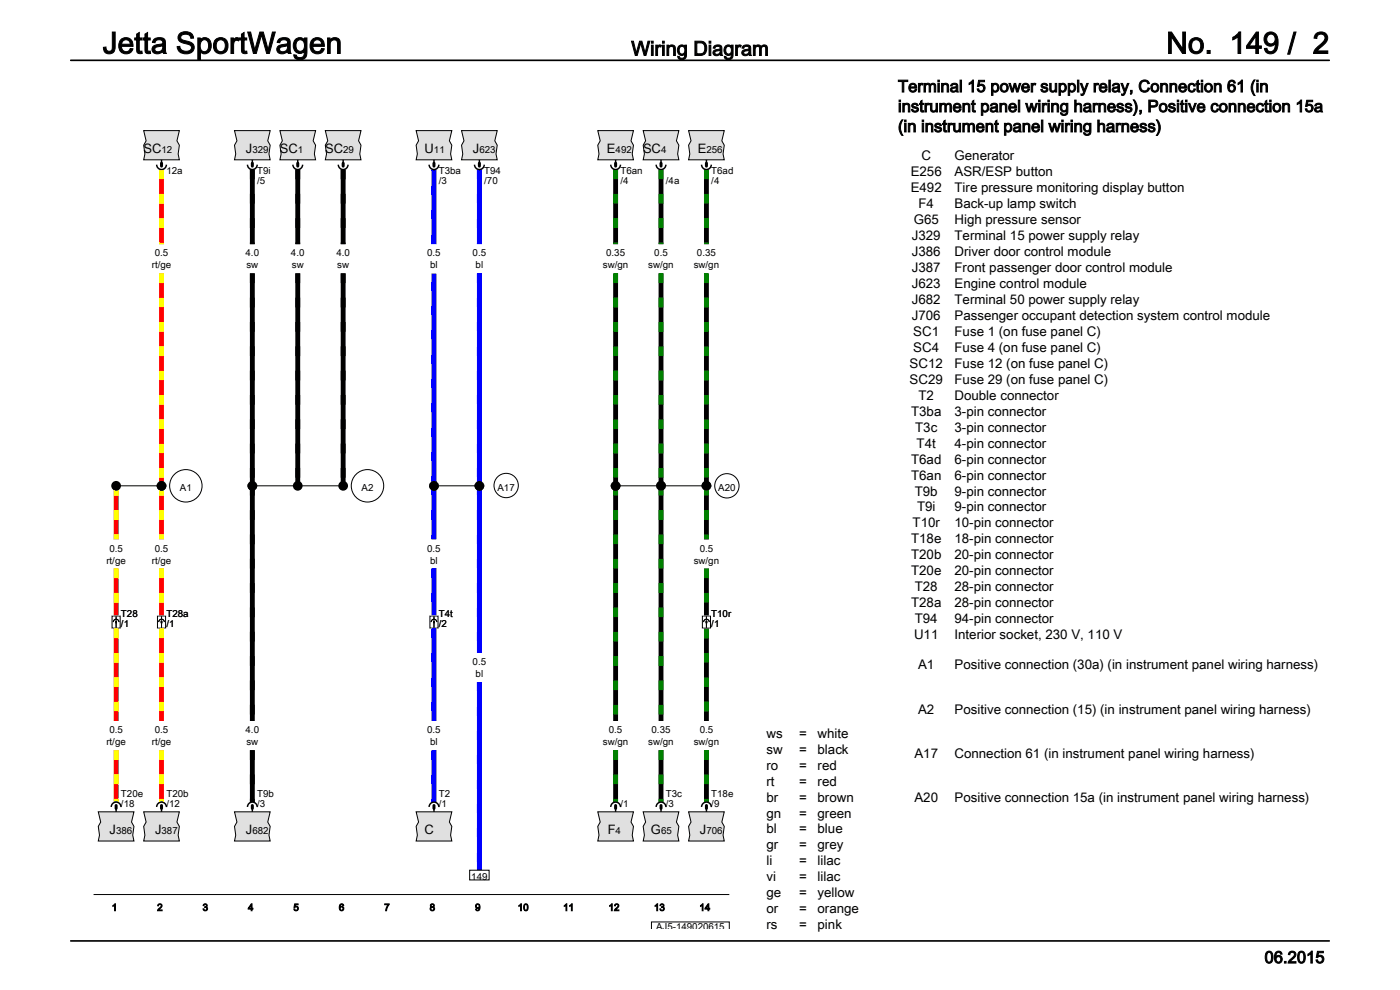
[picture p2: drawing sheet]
<svg xmlns="http://www.w3.org/2000/svg" width="297mm" height="210mm" viewBox="0 0 297 210" stroke-linecap="round" stroke-linejoin="round" font-family="sans-serif">
<g fill="none" stroke="#000" stroke-width=".21">
<path d="M91.1 103.1h11.6zM91.2 130.7h1.7v2.5h-1.7zM19.9 189.8h134.8M138.2 197v-1.4h16.5v1.4"/>
<circle cx="107.4" cy="103" r="2.58"/>
</g>
<path d="M88.3 172.2h7.5l-.5 2.2 .5 .9-.2 1.9 .2 1.2h-7.5l.2-1.2-.2-1.9 .5-.9z" fill="#e0e0e0"/>
<path d="M88.3 172.2h7.5l-.5 2.2 .5 .9-.2 1.9 .2 1.2h-7.5l.2-1.2-.2-1.9 .5-.9z" fill="none" stroke="#000" stroke-width=".21"/>
<path d="M97.9 27.7h7.6l-.5 2.2 .5 .9-.3 1.9 .3 1.2h-7.6l.3-1.2-.3-1.9 .5-.9z" fill="#e0e0e0"/>
<path d="M97.9 27.7h7.6l-.5 2.2 .5 .9-.3 1.9 .3 1.2h-7.6l.3-1.2-.3-1.9 .5-.9z" fill="none" stroke="#000" stroke-width=".21"/>
<path d="M88.3 27.7h7.5l-.5 2.2 .5 .9-.2 1.9 .2 1.2h-7.5l.2-1.2-.2-1.9 .5-.9z" fill="#e0e0e0"/>
<g fill="none" stroke="#000" stroke-width=".21">
<path d="M88.3 27.7h7.5l-.5 2.2 .5 .9-.2 1.9 .2 1.2h-7.5l.2-1.2-.2-1.9 .5-.9zM129.6 103.1h21.3z"/>
<circle cx="154.2" cy="103.1" r="2.58"/>
</g>
<path d="M136.4 27.7h7.6l-.5 2.2 .5 .9-.2 1.9 .2 1.2h-7.6l.3-1.2-.3-1.9 .6-.9z" fill="#e0e0e0"/>
<path d="M136.4 27.7h7.6l-.5 2.2 .5 .9-.2 1.9 .2 1.2h-7.6l.3-1.2-.3-1.9 .6-.9z" fill="none" stroke="#000" stroke-width=".21"/>
<path d="M146.1 27.7h7.5l-.5 2.2 .5 .9-.2 1.9 .2 1.2h-7.5l.2-1.2-.2-1.9 .5-.9z" fill="#e0e0e0"/>
<path d="M146.1 27.7h7.5l-.5 2.2 .5 .9-.2 1.9 .2 1.2h-7.5l.2-1.2-.2-1.9 .5-.9z" fill="none" stroke="#000" stroke-width=".21"/>
<path d="M126.8 172.2h7.6l-.5 2.2 .5 .9-.3 1.9 .3 1.2h-7.6l.3-1.2-.3-1.9 .5-.9z" fill="#e0e0e0"/>
<path d="M126.8 172.2h7.6l-.5 2.2 .5 .9-.3 1.9 .3 1.2h-7.6l.3-1.2-.3-1.9 .5-.9z" fill="none" stroke="#000" stroke-width=".21"/>
<path d="M136.4 172.2h7.6l-.5 2.2 .5 .9-.2 1.9 .2 1.2h-7.6l.3-1.2-.3-1.9 .6-.9z" fill="#e0e0e0"/>
<path d="M149 130.7h1.7v2.5h-1.7zM136.4 172.2h7.6l-.5 2.2 .5 .9-.2 1.9 .2 1.2h-7.6l.3-1.2-.3-1.9 .6-.9z" fill="none" stroke="#000" stroke-width=".21"/>
<path d="M146.1 172.2h7.5l-.5 2.2 .5 .9-.2 1.9 .2 1.2h-7.5l.2-1.2-.2-1.9 .5-.9z" fill="#e0e0e0"/>
<path d="M146.1 172.2h7.5l-.5 2.2 .5 .9-.2 1.9 .2 1.2h-7.5l.2-1.2-.2-1.9 .5-.9z" fill="none" stroke="#000" stroke-width=".21"/>
<path d="M126.8 27.7h7.6l-.5 2.2 .5 .9-.3 1.9 .3 1.2h-7.6l.3-1.2-.3-1.9 .5-.9z" fill="#e0e0e0"/>
<path d="M126.8 27.7h7.6l-.5 2.2 .5 .9-.3 1.9 .3 1.2h-7.6l.3-1.2-.3-1.9 .5-.9z" fill="none" stroke="#000" stroke-width=".21"/>
<path d="M20.8 172.2h7.6l-.5 2.2 .5 .9-.2 1.9 .2 1.2h-7.6l.3-1.2-.3-1.9 .6-.9z" fill="#e0e0e0"/>
<path d="M20.8 172.2h7.6l-.5 2.2 .5 .9-.2 1.9 .2 1.2h-7.6l.3-1.2-.3-1.9 .6-.9z" fill="none" stroke="#000" stroke-width=".21"/>
<path d="M30.5 172.2h7.6l-.6 2.2 .6 .9-.3 1.9 .3 1.2h-7.6l.2-1.2-.2-1.9 .5-.9z" fill="#e0e0e0"/>
<g fill="none" stroke="#000" stroke-width=".21">
<path d="M24.6 103.1h9.7zM23.8 130.7h1.7v2.5h-1.7zM33.4 130.7h1.7v2.5h-1.7zM30.5 172.2h7.6l-.6 2.2 .6 .9-.3 1.9 .3 1.2h-7.6l.2-1.2-.2-1.9 .5-.9z"/>
<circle cx="39.4" cy="103.1" r="3.4"/>
</g>
<path d="M30.5 27.7h7.6l-.6 2.2 .6 .9-.3 1.9 .3 1.2h-7.6l.2-1.2-.2-1.9 .5-.9z" fill="#e0e0e0"/>
<path d="M30.5 27.7h7.6l-.6 2.2 .6 .9-.3 1.9 .3 1.2h-7.6l.2-1.2-.2-1.9 .5-.9z" fill="none" stroke="#000" stroke-width=".21"/>
<path d="M49.7 172.2h7.6l-.5 2.2 .5 .9-.2 1.9 .2 1.2h-7.6l.3-1.2-.3-1.9 .6-.9z" fill="#e0e0e0"/>
<g fill="none" stroke="#000" stroke-width=".21">
<path d="M53.5 103.1h19.3zM49.7 172.2h7.6l-.5 2.2 .5 .9-.2 1.9 .2 1.2h-7.6l.3-1.2-.3-1.9 .6-.9z"/>
<circle cx="78" cy="103.1" r="3.4"/>
</g>
<path d="M49.7 27.7h7.6l-.5 2.2 .5 .9-.2 1.9 .2 1.2h-7.6l.3-1.2-.3-1.9 .6-.9z" fill="#e0e0e0"/>
<path d="M49.7 27.7h7.6l-.5 2.2 .5 .9-.2 1.9 .2 1.2h-7.6l.3-1.2-.3-1.9 .6-.9z" fill="none" stroke="#000" stroke-width=".21"/>
<path d="M59.4 27.7h7.6l-.6 2.2 .6 .9-.3 1.9 .3 1.2h-7.6l.2-1.2-.2-1.9 .5-.9z" fill="#e0e0e0"/>
<path d="M59.4 27.7h7.6l-.6 2.2 .6 .9-.3 1.9 .3 1.2h-7.6l.2-1.2-.2-1.9 .5-.9z" fill="none" stroke="#000" stroke-width=".21"/>
<path d="M69 27.7h7.6l-.5 2.2 .5 .9-.3 1.9 .3 1.2h-7.6l.3-1.2-.3-1.9 .5-.9z" fill="#e0e0e0"/>
<g fill="none" stroke="#000" stroke-width=".21">
<path d="M69 27.7h7.6l-.5 2.2 .5 .9-.3 1.9 .3 1.2h-7.6l.3-1.2-.3-1.9 .5-.9zM24 132a.6 .6 0 0 1 .6-.7 .6 .6 0 0 1 .6 .7M24.6 130.7v.6M24.6 132.3v.9M33.7 132a.6 .6 0 0 1 .6-.7 .6 .6 0 0 1 .6 .7M34.3 130.7v.6M34.3 132.3v.9M91.5 132a.6 .6 0 0 1 .6-.7 .6 .6 0 0 1 .6 .7M92.1 130.7v.6M92.1 132.3v.9M149.3 132a.6 .6 0 0 1 .6-.7 .6 .6 0 0 1 .6 .7M149.9 130.7v.6"/>
<path d="M149.9 132.3v.9M99.6 184.6h4.2v2.1h-4.2z"/>
</g>
<g fill="none" stroke="#fff" stroke-width="1.9" stroke-linecap="butt">
<path d="M34.3 36v15.8M53.5 36v15.8M63.2 36v15.8M72.8 36v15.8M92.1 36v15.8M101.7 36v15.8M130.6 36v15.8M140.2 36v15.8M149.9 36v15.8M34.3 58v56.4M53.5 58v94.9M63.2 58v45.1"/>
<path d="M72.8 58v45.1M92.1 58v56.4M101.7 58v80.5M130.6 58v94.9M140.2 58v94.9M149.9 58v56.4M24.6 103.1v11.3M24.6 120.6v10M24.6 133.3v19.6M34.3 120.6v10M34.3 133.3v19.6M92.1 120.6v10"/>
<path d="M92.1 133.3v19.6M149.9 120.6v10M149.9 133.3v19.6M24.6 159.1v11M34.3 159.1v11M53.5 159.1v11M92.1 159.1v11M101.7 144.7v39.9M130.6 159.1v11M140.2 159.1v11M149.9 159.1v11"/>
</g>
<path d="M92.1 36v15.8M101.7 36v15.8M92.1 58v56.4M101.7 58v80.5M92.1 120.6v10M92.1 133.3v19.6M92.1 159.1v11M101.7 144.7v39.9" fill="none" stroke="#00f" stroke-width="1" stroke-linecap="butt"/>
<path d="M101.7 36v15.8M92.1 51.8v-15.8M101.7 58v45.1M92.1 103.1v-45.1M92.1 103.1v11.3M101.7 103.1v35.4M92.1 120.6v10M92.1 133.3v19.6M92.1 159.1v11M101.7 144.7v39.9" fill="none" stroke="#00f" stroke-width="1" stroke-dasharray="2.1 3.1" stroke-linecap="butt"/>
<g fill="#000">
<circle cx="24.6" cy="103.1" r="1.03"/>
<circle cx="34.3" cy="103.1" r="1.03"/>
<circle cx="53.5" cy="103.1" r="1.03"/>
<circle cx="63.2" cy="103.1" r="1.03"/>
<circle cx="72.8" cy="103.1" r="1.03"/>
<circle cx="92.1" cy="103.1" r="1.03"/>
<circle cx="101.7" cy="103.1" r="1.03"/>
<circle cx="130.6" cy="103.1" r="1.03"/>
<circle cx="140.2" cy="103.1" r="1.03"/>
<circle cx="149.9" cy="103.1" r="1.03"/>
</g>
<path d="M24.6 131.8v.3M34.3 131.8v.3M92.1 131.8v.3M149.9 131.8v.3" fill="none" stroke="#000" stroke-width=".37"/>
<g fill="none" stroke="#000" stroke-width=".31">
<path d="M33.2 34.9a1.03 1.03 0 0 0 1.1 1.1 1.03 1.03 0 0 0 1-1.1M34.3 33.9v1M52.5 34.9a1.03 1.03 0 0 0 1 1.1 1.03 1.03 0 0 0 1.1-1.1M53.5 33.9v1M62.1 34.9a1.03 1.03 0 0 0 1.1 1.1 1.03 1.03 0 0 0 1-1.1M63.2 33.9v1M71.8 34.9a1.03 1.03 0 0 0 1 1.1 1.03 1.03 0 0 0 1-1.1M72.8 33.9v1M91 34.9a1.03 1.03 0 0 0 1.1 1.1 1.03 1.03 0 0 0 1-1.1M92.1 33.9v1M100.7 34.9a1.03 1.03 0 0 0 1 1.1 1.03 1.03 0 0 0 1-1.1M101.7 33.9v1"/>
<path d="M129.6 34.9a1.03 1.03 0 0 0 1 1.1 1.03 1.03 0 0 0 1-1.1M130.6 33.9v1M139.2 34.9a1.03 1.03 0 0 0 1 1.1 1.03 1.03 0 0 0 1.1-1.1M140.2 33.9v1M148.8 34.9a1.03 1.03 0 0 0 1.1 1.1 1.03 1.03 0 0 0 1-1.1M149.9 33.9v1M23.6 171.2a1.03 1.03 0 0 1 1-1.1 1.03 1.03 0 0 1 1.1 1.1M24.6 171.2v1M33.2 171.2a1.03 1.03 0 0 1 1.1-1.1 1.03 1.03 0 0 1 1 1.1M34.3 171.2v1M52.5 171.2a1.03 1.03 0 0 1 1-1.1 1.03 1.03 0 0 1 1.1 1.1M53.5 171.2v1"/>
<path d="M91 171.2a1.03 1.03 0 0 1 1.1-1.1 1.03 1.03 0 0 1 1 1.1M92.1 171.2v1M129.6 171.2a1.03 1.03 0 0 1 1-1.1 1.03 1.03 0 0 1 1 1.1M130.6 171.2v1M139.2 171.2a1.03 1.03 0 0 1 1-1.1 1.03 1.03 0 0 1 1.1 1.1M140.2 171.2v1M148.8 171.2a1.03 1.03 0 0 1 1.1-1.1 1.03 1.03 0 0 1 1 1.1M149.9 171.2v1"/>
</g>
<g fill="none" stroke="#000" stroke-width=".64">
<path d="M34.3 34.6v.6M53.5 34.6v.6M63.2 34.6v.6M72.8 34.6v.6M92.1 34.6v.6M101.7 34.6v.6M130.6 34.6v.6M140.2 34.6v.6M149.9 34.6v.6M24.6 170.9v.6M34.3 170.9v.6M53.5 170.9v.6"/>
<path d="M92.1 170.9v.6M130.6 170.9v.6M140.2 170.9v.6M149.9 170.9v.6"/>
</g>
<g fill="none" stroke="#000" stroke-width="1" stroke-linecap="butt">
<path d="M53.5 36v15.8M63.2 36v15.8M72.8 36v15.8M130.6 36v15.8M140.2 36v15.8M149.9 36v15.8M53.5 58v94.9M63.2 58v45.1M72.8 58v45.1M130.6 58v94.9M140.2 58v94.9M149.9 58v56.4"/>
<path d="M149.9 120.6v10M149.9 133.3v19.6M53.5 159.1v11M130.6 159.1v11M140.2 159.1v11M149.9 159.1v11"/>
</g>
<g fill="none" stroke="#008000" stroke-width="1" stroke-dasharray="2.1 3.1" stroke-linecap="butt">
<path d="M130.6 36v15.8M140.2 36v15.8M149.9 36v15.8M130.6 58v45.1M140.2 58v45.1M149.9 58v45.1M130.6 103.1v49.8M140.2 103.1v49.8M149.9 103.1v11.3M149.9 120.6v10M149.9 133.3v19.6M130.6 159.1v11"/>
<path d="M140.2 159.1v11M149.9 159.1v11"/>
</g>
<path d="M34.3 36v15.8M34.3 58v56.4M24.6 103.1v11.3M24.6 120.6v10M24.6 133.3v19.6M34.3 120.6v10M34.3 133.3v19.6M24.6 159.1v11M34.3 159.1v11" fill="none" stroke="#f00" stroke-width="1" stroke-linecap="butt"/>
<path d="M34.3 36v15.8M34.3 58v45.1M24.6 103.1v11.3M34.3 103.1v11.3M24.6 120.6v10M24.6 133.3v19.6M34.3 133.3v19.6M34.3 120.6v10M24.6 159.1v11M34.3 159.1v11" fill="none" stroke="#ff0" stroke-width="1" stroke-dasharray="2.1 3.1" stroke-linecap="butt"/>
<path d="M53.5 36v15.8M63.2 36v15.8M72.8 36v15.8M53.5 58v45.1M63.2 58v45.1M72.8 58v45.1M53.5 103.1v49.8M53.5 159.1v11" fill="none" stroke="#000" stroke-width="1" stroke-dasharray="2.1 3.1" stroke-linecap="butt"/>
<path d="M15 12.8h267M15 199.6h267" fill="none" stroke="#000" stroke-width=".35"/>
<g font-size="6.3">
<text x="21.8" y="11.3">Jetta SportWagen</text>
<text x="247.4" y="11.3">No. 149 / 2</text>
</g>
<text font-size="4.2" x="133.9" y="11.8">Wiring Diagram</text>
<g font-size="3.5">
<text x="190.5" y="19.5">Terminal 15 power supply relay, Connection 61 (in</text>
<text x="190.5" y="23.8">instrument panel wiring harness), Positive connection 15a</text>
<text x="190.5" y="28">(in instrument panel wiring harness)</text>
<text x="268.2" y="204.3">06.2015</text>
</g>
<g font-size="2.8">
<text x="30.4" y="32.4">SC</text>
<text x="52.2" y="32.4">J</text>
<text x="59.3" y="32.4">SC</text>
<text x="69" y="32.4">SC</text>
<text x="90.1" y="32.4">U</text>
<text x="100.3" y="32.4">J</text>
<text x="128.8" y="32.4">E</text>
<text x="136.4" y="32.4">SC</text>
<text x="148" y="32.4">E</text>
<text x="195.5" y="34">C</text>
<text x="202.5" y="34">Generator</text>
<text x="193.2" y="37.4">E256</text>
<text x="193.2" y="40.8">E492</text>
<text x="202.5" y="37.4">ASR/ESP button</text>
<text x="202.5" y="40.8">Tire pressure monitoring display button</text>
<text x="193.8" y="47.5">G65</text>
<text x="194.9" y="44.1">F4</text>
<text x="202.5" y="44.1">Back-up lamp switch</text>
<text x="202.5" y="47.5">High pressure sensor</text>
<text x="193.4" y="50.9">J329</text>
<text x="202.5" y="50.9">Terminal 15 power supply relay</text>
<text x="193.4" y="54.3">J386</text>
<text x="193.4" y="57.7">J387</text>
<text x="202.5" y="54.3">Driver door control module</text>
<text x="202.5" y="57.7">Front passenger door control module</text>
<text x="193.4" y="61.1">J623</text>
<text x="193.4" y="64.5">J682</text>
<text x="202.5" y="61.1">Engine control module</text>
<text x="202.5" y="64.5">Terminal 50 power supply relay</text>
<text x="193.4" y="67.9">J706</text>
<text x="193.8" y="71.2">SC1</text>
<text x="202.5" y="67.9">Passenger occupant detection system control module</text>
<text x="202.5" y="71.2">Fuse 1 (on fuse panel C)</text>
<text x="193.8" y="74.6">SC4</text>
<text x="202.5" y="74.6">Fuse 4 (on fuse panel C)</text>
<text x="193" y="78">SC12</text>
<text x="193" y="81.4">SC29</text>
<text x="202.5" y="78">Fuse 12 (on fuse panel C)</text>
<text x="202.5" y="81.4">Fuse 29 (on fuse panel C)</text>
<text x="193.3" y="88.2">T3ba</text>
<text x="194.9" y="84.8">T2</text>
<text x="202.5" y="84.8">Double connector</text>
<text x="202.5" y="88.2">3-pin connector</text>
<text x="194.1" y="91.6">T3c</text>
<text x="194.5" y="94.9">T4t</text>
<text x="202.5" y="91.6">3-pin connector</text>
<text x="202.5" y="94.9">4-pin connector</text>
<text x="193.3" y="98.3">T6ad</text>
<text x="193.3" y="101.7">T6an</text>
<text x="202.5" y="98.3">6-pin connector</text>
<text x="202.5" y="101.7">6-pin connector</text>
<text x="194.1" y="105.1">T9b</text>
<text x="202.5" y="105.1">9-pin connector</text>
<text x="193.6" y="111.9">T10r</text>
<text x="194.5" y="108.5">T9i</text>
<text x="202.5" y="108.5">9-pin connector</text>
<text x="202.5" y="111.9">10-pin connector</text>
<text x="193.3" y="115.3">T18e</text>
<text x="193.3" y="118.7">T20b</text>
<text x="202.5" y="115.3">18-pin connector</text>
<text x="202.5" y="118.7">20-pin connector</text>
<text x="193.3" y="122">T20e</text>
<text x="194.1" y="125.4">T28</text>
<text x="202.5" y="122">20-pin connector</text>
<text x="202.5" y="125.4">28-pin connector</text>
<text x="193.3" y="128.8">T28a</text>
<text x="202.5" y="128.8">28-pin connector</text>
<text x="193.9" y="135.6">U11</text>
<text x="194.1" y="132.2">T94</text>
<text x="202.5" y="132.2">94-pin connector</text>
<text x="202.5" y="135.6">Interior socket, 230 V, 110 V</text>
<text x="194.8" y="142">A1</text>
<text x="202.5" y="142">Positive connection (30a) (in instrument panel wiring harness)</text>
<text x="194.8" y="151.4">A2</text>
<text x="202.5" y="151.4">Positive connection (15) (in instrument panel wiring harness)</text>
<text x="162.6" y="156.5">ws</text>
<text x="162.6" y="159.9">sw</text>
<text x="169.5" y="156.5">=</text>
<text x="169.5" y="159.9">=</text>
<text x="173.4" y="156.5">white</text>
<text x="173.4" y="159.9">black</text>
<text x="194" y="160.7">A17</text>
<text x="202.5" y="160.7">Connection 61 (in instrument panel wiring harness)</text>
<text x="162.6" y="163.3">ro</text>
<text x="162.6" y="166.6">rt</text>
<text x="169.5" y="163.3">=</text>
<text x="169.5" y="166.6">=</text>
<text x="173.4" y="163.3">red</text>
<text x="173.4" y="166.6">red</text>
<text x="162.6" y="170">br</text>
<text x="162.6" y="173.4">gn</text>
<text x="169.5" y="170">=</text>
<text x="169.5" y="173.4">=</text>
<text x="173.4" y="170">brown</text>
<text x="173.4" y="173.4">green</text>
<text x="194" y="170.1">A20</text>
<text x="202.5" y="170.1">Positive connection 15a (in instrument panel wiring harness)</text>
<text x="23.3" y="176.8">J</text>
<text x="32.9" y="176.8">J</text>
<text x="52.2" y="176.8">J</text>
<text x="90.1" y="176.8">C</text>
<text x="128.9" y="176.8">F</text>
<text x="138.1" y="176.8">G</text>
<text x="148.5" y="176.8">J</text>
<text x="162.6" y="176.8">bl</text>
<text x="169.5" y="176.8">=</text>
<text x="173.4" y="176.8">blue</text>
<text x="162.6" y="180.2">gr</text>
<text x="162.6" y="183.6">li</text>
<text x="169.5" y="180.2">=</text>
<text x="169.5" y="183.6">=</text>
<text x="173.4" y="180.2">grey</text>
<text x="173.4" y="183.6">lilac</text>
<text x="162.6" y="187">vi</text>
<text x="162.6" y="190.3">ge</text>
<text x="169.5" y="187">=</text>
<text x="169.5" y="190.3">=</text>
<text x="173.4" y="187">lilac</text>
<text x="173.4" y="190.3">yellow</text>
<text x="162.6" y="193.7">or</text>
<text x="162.6" y="197.1">rs</text>
<text x="169.5" y="193.7">=</text>
<text x="169.5" y="197.1">=</text>
<text x="173.4" y="193.7">orange</text>
<text x="173.4" y="197.1">pink</text>
</g>
<g font-size="2.1">
<text x="34.3" y="32.4">12</text>
<text x="53.5" y="32.4">329</text>
<text x="63.2" y="32.4">1</text>
<text x="72.8" y="32.4">29</text>
<text x="92.1" y="32.4">11</text>
<text x="101.7" y="32.4">623</text>
<text x="130.6" y="32.4">492</text>
<text x="140.2" y="32.4">4</text>
<text x="149.9" y="32.4">256</text>
<text x="35.3" y="37">12a</text>
<text x="54.6" y="37">T9i</text>
<text x="54.6" y="39.1">/5</text>
<text x="93.1" y="37">T3ba</text>
<text x="93.1" y="39.1">/3</text>
<text x="102.7" y="37">T94</text>
<text x="102.7" y="39.1">/70</text>
<text x="131.6" y="37">T6an</text>
<text x="131.6" y="39.1">/4</text>
<text x="141.3" y="39.1">/4a</text>
<text x="150.9" y="37">T6ad</text>
<text x="150.9" y="39.1">/4</text>
<text x="32.2" y="57">rt/ge</text>
<text x="32.8" y="54.4">0.5</text>
<text x="52.1" y="54.4">4.0</text>
<text x="52.3" y="57">sw</text>
<text x="61.7" y="54.4">4.0</text>
<text x="61.9" y="57">sw</text>
<text x="71.4" y="54.4">4.0</text>
<text x="71.5" y="57">sw</text>
<text x="90.6" y="54.4">0.5</text>
<text x="91.3" y="57">bl</text>
<text x="100.3" y="54.4">0.5</text>
<text x="100.9" y="57">bl</text>
<text x="127.9" y="57">sw/gn</text>
<text x="128.6" y="54.4">0.35</text>
<text x="137.5" y="57">sw/gn</text>
<text x="138.8" y="54.4">0.5</text>
<text x="147.2" y="57">sw/gn</text>
<text x="147.9" y="54.4">0.35</text>
<text x="38.2" y="104.3">A1</text>
<text x="76.7" y="104.3">A2</text>
<text x="105.5" y="104.2">A17</text>
<text x="152.4" y="104.3">A20</text>
<text x="22.6" y="119.6">rt/ge</text>
<text x="23.2" y="117">0.5</text>
<text x="32.2" y="119.6">rt/ge</text>
<text x="32.8" y="117">0.5</text>
<text x="90.6" y="117">0.5</text>
<text x="91.3" y="119.6">bl</text>
<text x="147.2" y="119.6">sw/gn</text>
<text x="148.4" y="117">0.5</text>
<text x="25.7" y="130.9">T28</text>
<text x="35.3" y="130.9">T28a</text>
<text x="93.1" y="130.9">T4t</text>
<text x="150.9" y="130.9">T10r</text>
<text x="25.7" y="133">/1</text>
<text x="35.3" y="133">/1</text>
<text x="93.1" y="133">/2</text>
<text x="150.9" y="133">/1</text>
<text x="100.3" y="141.1">0.5</text>
<text x="100.9" y="143.6">bl</text>
<text x="23.2" y="155.5">0.5</text>
<text x="32.8" y="155.5">0.5</text>
<text x="52.1" y="155.5">4.0</text>
<text x="90.6" y="155.5">0.5</text>
<text x="129.2" y="155.5">0.5</text>
<text x="138.2" y="155.5">0.35</text>
<text x="148.4" y="155.5">0.5</text>
<text x="22.6" y="158.1">rt/ge</text>
<text x="32.2" y="158.1">rt/ge</text>
<text x="52.3" y="158.1">sw</text>
<text x="91.3" y="158.1">bl</text>
<text x="127.9" y="158.1">sw/gn</text>
<text x="137.5" y="158.1">sw/gn</text>
<text x="147.2" y="158.1">sw/gn</text>
<text x="25.7" y="169.1">T20e</text>
<text x="25.7" y="171.2">/18</text>
<text x="35.3" y="169.1">T20b</text>
<text x="35.3" y="171.2">/12</text>
<text x="54.6" y="169.1">T9b</text>
<text x="54.6" y="171.2">/3</text>
<text x="93.1" y="169.1">T2</text>
<text x="93.1" y="171.2">/1</text>
<text x="131.6" y="171.2">/1</text>
<text x="141.3" y="169.1">T3c</text>
<text x="141.3" y="171.2">/3</text>
<text x="150.9" y="169.1">T18e</text>
<text x="150.9" y="171.2">/9</text>
<text x="24.6" y="176.8">386</text>
<text x="34.3" y="176.8">387</text>
<text x="53.5" y="176.8">682</text>
<text x="130.6" y="176.8">4</text>
<text x="140.2" y="176.8">65</text>
<text x="149.9" y="176.8">706</text>
<text x="100" y="186.7">149</text>
<text x="23.7" y="193.2">1</text>
<text x="33.3" y="193.2">2</text>
<text x="43" y="193.2">3</text>
<text x="52.6" y="193.2">4</text>
<text x="62.2" y="193.2">5</text>
<text x="71.9" y="193.2">6</text>
<text x="81.5" y="193.2">7</text>
<text x="91.1" y="193.2">8</text>
<text x="100.8" y="193.2">9</text>
<text x="109.8" y="193.2">10</text>
<text x="119.5" y="193.2">11</text>
<text x="129.1" y="193.2">12</text>
<text x="138.7" y="193.2">13</text>
<text x="139.2" y="197.3">AJ5-149020615</text>
<text x="148.4" y="193.2">14</text>
</g>
</svg>
